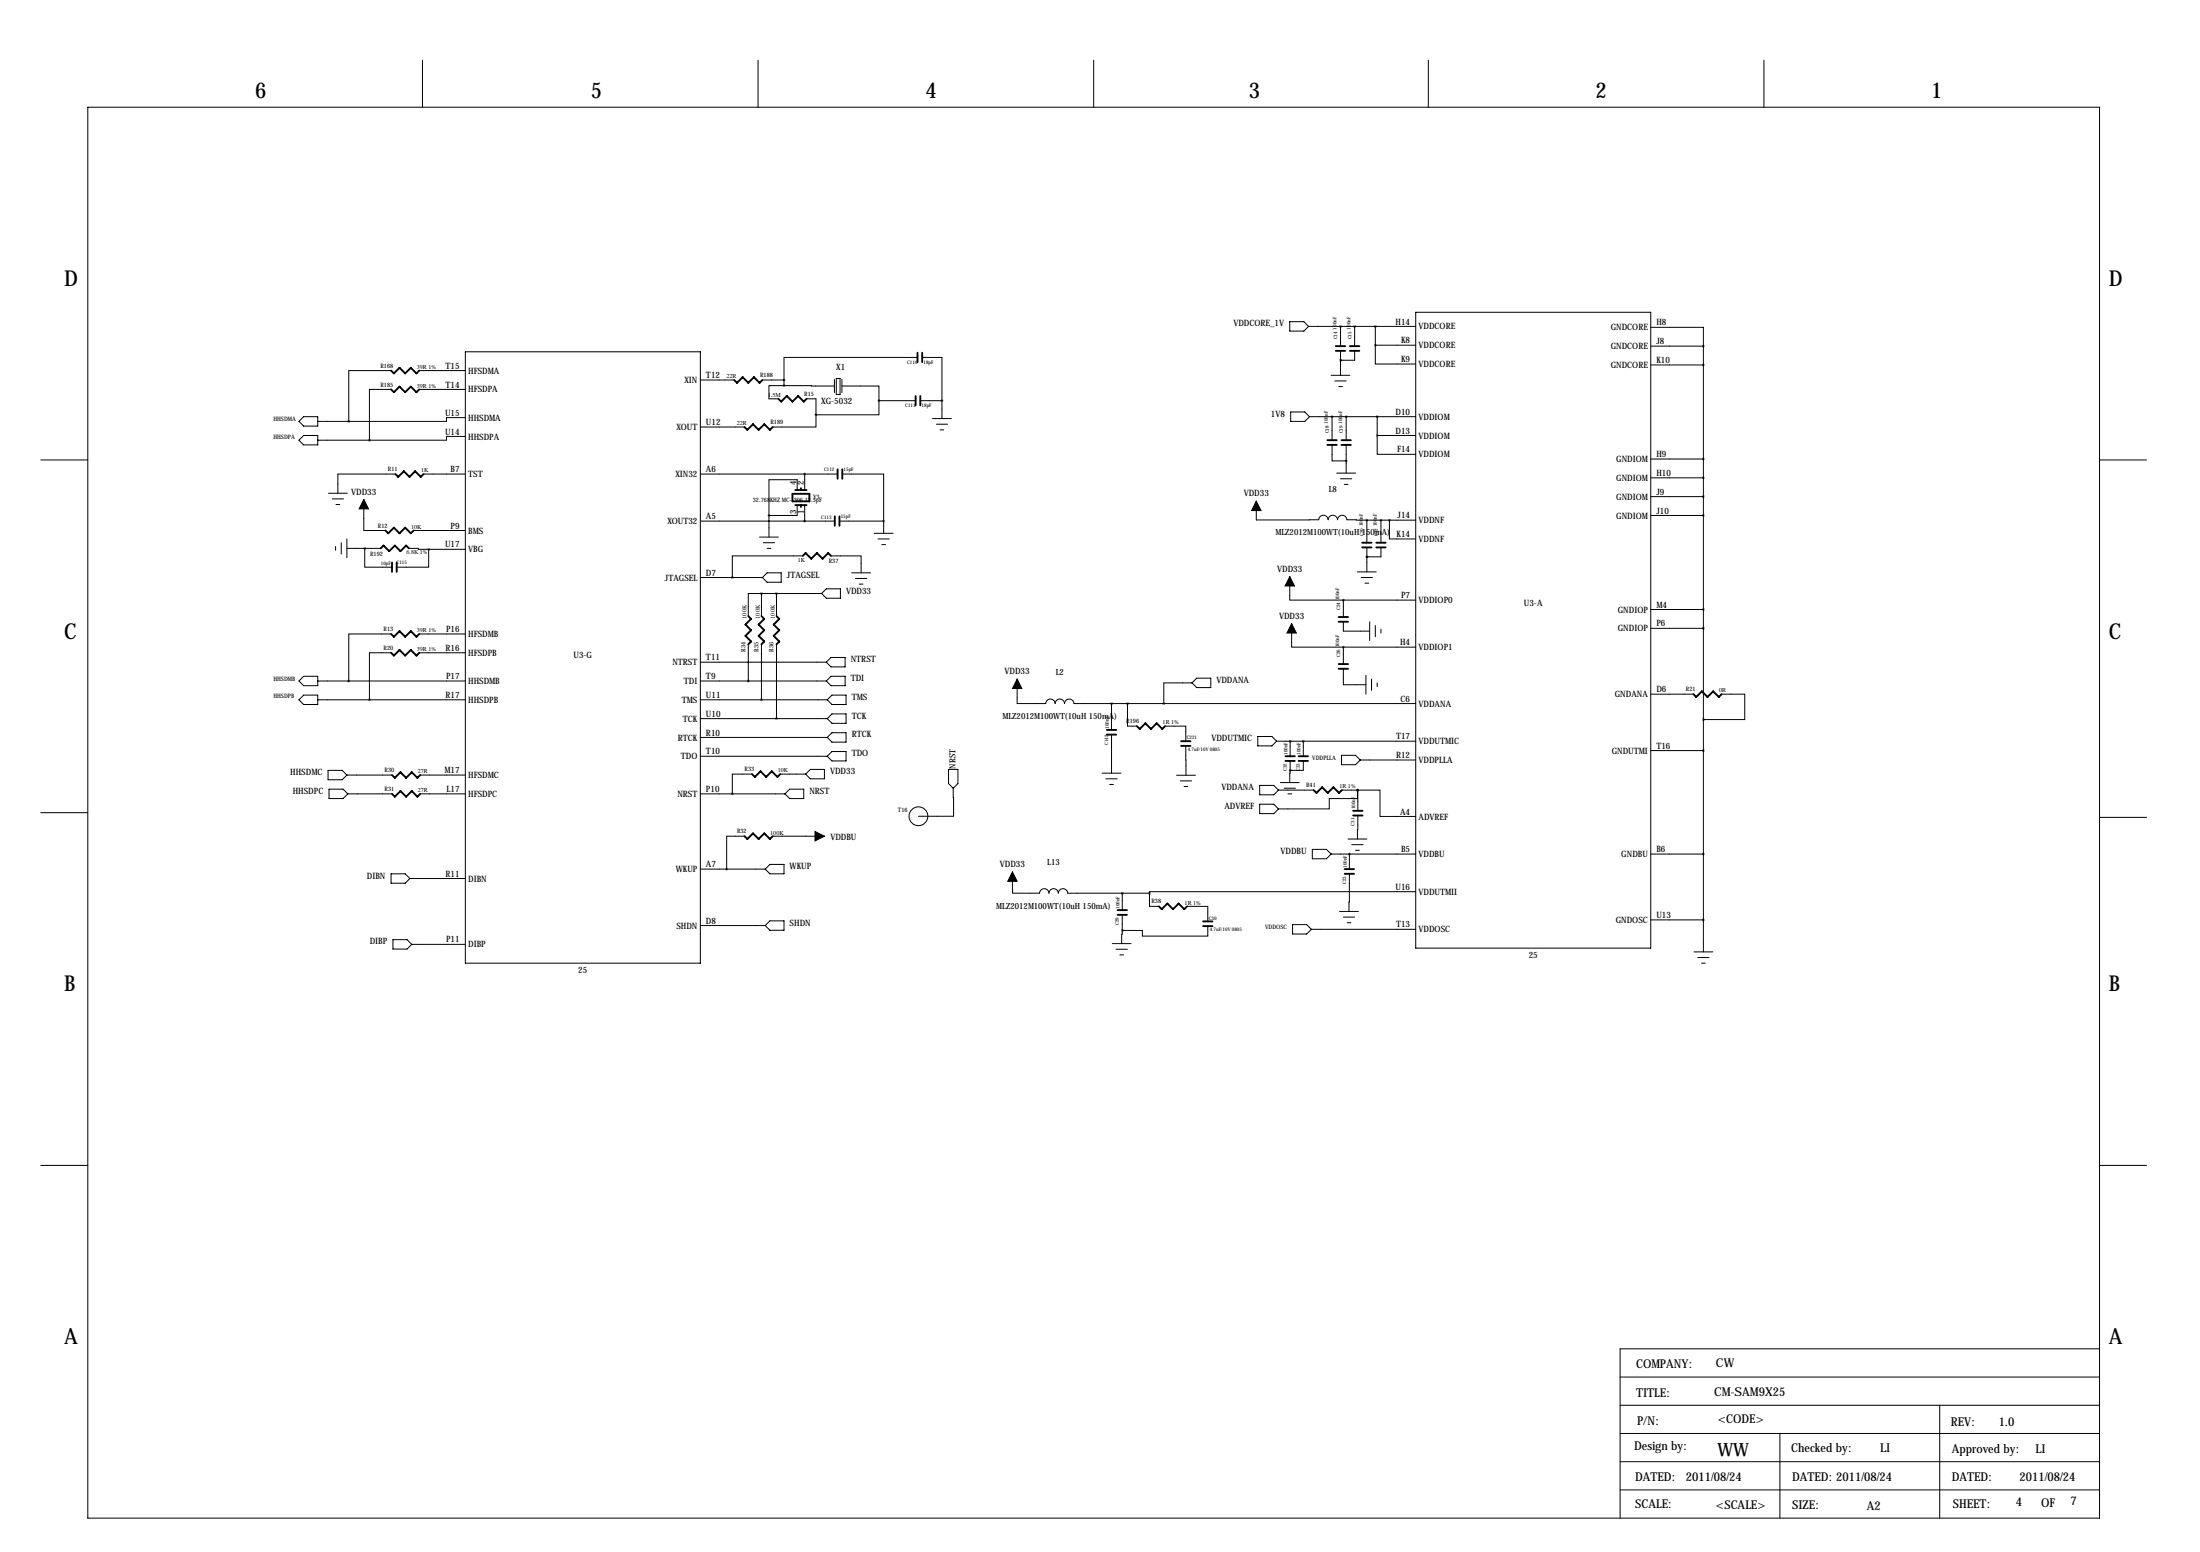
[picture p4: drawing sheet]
<svg xmlns="http://www.w3.org/2000/svg" width="594mm" height="419mm" viewBox="0 0 594 419" stroke-linecap="round" stroke-linejoin="round" font-family="sans-serif">
<g fill="none" stroke="#000" stroke-width=".27">
<path d="M114.1 16.3v12.7M204.8 16.3v12.7M295.5 16.3v12.7M385.9 16.3v12.7M476.6 16.3v12.7M23.7 29h543.6v381h-543.6zM125.7 95h63.5v165.1h-63.5zM247.9 96.5h-36.1v6.1M249.2 96.5h5.3v11.7M348.5 86.9h3.8l1.3 1.2-1.3 1.3h-3.8zM353.6 88.1h28.9M362.2 97.3h.1"/>
<path d="M362.2 88.1v5.4M362.2 94.7v6.6M366 88.1v5.4M366 94.7v2.6h-3.8M371.6 93.2v5.1h10.9M371.6 93.2h10.9M371.6 88.1v5.1M382.5 84.3h63.5v171.7h-63.5zM446 88.4h14.2v5.1M446 93.5h14.2M446 98.6h14.2M460.2 93.5v163.5"/>
<path d="M80.8 113.8l1.2-1.3h3.9v2.6h-3.9zM82 117.6h3.9v2.5h-3.9l-1.2-1.2zM85.9 113.8h8.3M85.9 118.9h13.9M105.7 100.1h-11.5v13.7M105.7 105.2h-5.9v13.7M113.3 100.1h12.4M113.3 105.2h12.4M125.7 112.8h-5.1v1h-26.4M125.7 117.9h-5.1v1h-20.8M189.2 102.6h9.2M189.2 115.3h12"/>
<path d="M206 102.6h5.8M211.8 104.1h-4v3.6h2.5M211.8 104.1l13.7 .1M211.8 102.6v1.5M217.9 107.7h2.6v4.3M220.5 112v3.3h-11.7M225.5 102.5v3.5M226 102.2h1v4.3h-1zM227.5 104.2h10v4M227.5 102.5v3.5M237.5 108.2v3.8h-17M237.5 108.2h9.9"/>
<path d="M248.7 108.2h5.8M252 113h5M253 114.6h3M254 116.1h1M254.5 108.2v4.8M348.7 111.3h3.9l1.2 1.2-1.2 1.3h-3.9zM353.8 112.5h28.7M359.7 101.3h5M359.9 112.5v6.4M360.7 102.9h3M361.7 104.4h1M363.7 112.5v6.4"/>
<path d="M372.1 117.6v5.1h10.4M372.1 117.6h10.4M372.1 112.5v5.1M11 124.2h12.7M88.7 133.2h5.1M89.8 134.7h3M90.8 136.2h1M98.3 134.9v8.4h5.8M106.8 128h-15.5v5.2M114.5 128h11.2M189.2 128h37.1M207.8 139.2v5.8"/>
<path d="M215.4 132.1v-2.6h-7.6v9.7M215.4 136.7v2.5h-7.6M217.4 128v4.1M217.4 136.7v4M227.6 128h11.2v12.7M339.4 135.3v5.1l16.9-.1a1.27 1.27 0 0 1 1.3-1.2 1.27 1.27 0 0 1 1.3 1.3 1.27 1.27 0 0 1 1.2-1.3 1.27 1.27 0 0 1 1.3 1.3 1.27 1.27 0 0 1 1.3-1.3 1.27 1.27 0 0 1 1.2 1.3l5.4 .1M359.9 120.1v4.4h3.8M361.2 127.8h5.1M362.2 129.3h3.1M363.2 130.8h1M363.7 120.1v7.7M446 124h14.2"/>
<path d="M446 129h14.2M446 134.1h14.2M446 139.2h14.2M567.3 124.2h12.7M90.7 147.6v1M92.2 146.6v3M93.7 148.1h9.2M93.7 145.5v5.1M98.6 148.1v5.1h7.3M110.5 148.1l5.3 .2M111.8 143.3h13.9M115.8 148.3v4.9h-8.6"/>
<path d="M115.8 148.3h9.9M189.2 140.7h36.4M189.2 156h16.8M205.2 145h5.1M206.2 146.6h3.1M207.3 148.1h1M207.3 154.7h3.8v2.5h-3.8l-1.3-1.2zM216.9 150.1h-19v5.9M223.3 159h3.8v2.5h-3.8l-1.3-1.2zM224.5 150.1h8.2v4.6M226.8 140.7h12M230.1 154.7h5.1"/>
<path d="M231.1 156.2h3.1M232.2 157.7h1M236.2 144h5.1M237.2 145.5h3.1M238.3 147.1h1M238.8 140.7v3.3M348.5 155.7v6.4h14.5M366.8 154.4h5.1M367.8 156h3M368.8 157.5h1M369.3 150.4h.1M369.3 140.5v6.1"/>
<path d="M369.3 140.5h13.2M369.3 147.8v6.6M373.1 140.5v6.1M373.1 147.8v2.6h-3.8M375.4 140.5v5h7.1M105.7 171.2h-11.5v12.7M105.7 176.3h-5.9v12.7M113.3 171.2h12.4M113.3 176.3h12.4M189.2 178.8h34.1M202.2 174v9.9M205.7 174v15"/>
<path d="M205.7 160.3h-3.5v6.1M205.7 160.3v6.1M205.7 160.3h16.3M209.8 174v20.1M209.8 160.3v6.1M223.3 178.8l1.2-1.3h3.8v2.6h-3.8zM349 168.4v6.4h14M363 162.1v4.5M363 162.1h19.5M363 174.8h19.5M363 167.9v2.5h7.1M363 174.8v4.5"/>
<path d="M370.1 167.9v5.1M371.6 168.9v3.1M373.1 169.9v1M446 164.6h14.2M446 169.7h14.2M80.8 189l1.2-1.3h3.9v2.5h-3.9zM82 182.6h3.9v2.6h-3.9l-1.2-1.3zM85.9 183.9h39.8M85.9 189h39.8M189.2 183.9h34.1M189.2 189h34.3M189.2 194.1h34.3"/>
<path d="M189.2 199.1h34.3M223.5 189l1.3-1.3h3.8v2.5h-3.8zM223.5 194.1l1.3-1.3h3.8v2.5h-3.8zM223.5 199.1l1.3-1.2h3.8v2.5h-3.8zM224.5 182.6h3.8v2.6h-3.8l-1.2-1.3zM274.8 183.4v6.6h7.7M282.6 190a1.27 1.27 0 0 1 1.2-1.2 1.27 1.27 0 0 1 1.3 1.2M285.1 190a1.27 1.27 0 0 1 1.3-1.2 1.27 1.27 0 0 1 1.2 1.2M287.6 190a1.27 1.27 0 0 1 1.3-1.2 1.27 1.27 0 0 1 1.3 1.2h92.3M300.3 190v7.1M300.3 198.4v10.4M304.6 190v6.1h2.6"/>
<path d="M314.8 196.1h5.6v4.1M322.1 184.4h-7.6v5.6M322.1 184.4l1.2-1.3h3.9v2.6h-3.9zM339.9 198.9h3.8l1.2 1.3-1.2 1.2h-3.8zM363 180.6v4.3h6.1M369.1 182.4v5.1M370.6 183.4v3M372.1 184.4v1M446 187.5h11.6M465.2 187.5h6.2v6.8h-11.2M11 219.5h12.7M88.6 208h3.9l1.2 1.3-1.2 1.3h-3.9z"/>
<path d="M88.9 213.1h3.8l1.3 1.3-1.3 1.2h-3.8zM93.7 209.3h12.2M94 214.4h11.9M113.5 209.3h12.2M113.5 214.4h12.2M189.2 214.4h22.9M189.2 204.2h34.3M203.2 209h-5.3v5.4M210.8 209h6.9M213.4 213.1h3.8v2.5h-3.8l-1.3-1.2zM217.7 209l1.2-1.2h3.9v2.5h-3.9zM223.5 204.2l1.3-1.3h3.8v2.6h-3.8z"/>
<path d="M256.3 207.8h2.5v3.8l-1.2 1.3-1.3-1.3zM257.6 212.9l.1 7.5h-9.5M297.8 208.8h5.1M298.8 210.3h3.1M299.8 211.8h1M317.9 209.3h5.1M318.9 210.9h3.1M319.9 212.4h1.1M320.4 201.4v7.9M340.4 212.1h3.8l1.2 1.3-1.2 1.2h-3.8zM340.4 217.2h3.8l1.2 1.2-1.2 1.3h-3.8zM344.9 200.2h37.6"/>
<path d="M345.4 213.4h9.5M345.9 211.3h5.1M347 212.9h3M348 214.4h1M348.6 200.2v4M348.6 208h.1M348.6 208l-.1 3.3M348.6 205.5v2.5M352.1 200.2v4M352.1 205.5v2.5h-3.5M362.5 204h3.8l1.2 1.2-1.2 1.3h-3.8zM362.6 213.4h4.3"/>
<path d="M366.8 213.4v2.2h-7.6v2.8h-13.8M366.9 213.4h6v7.1h9.6M366.9 213.4v5.5M367.5 205.2h15M446 202.7h14.2M105.7 236h3.8l1.2 1.2-1.2 1.3h-3.8zM110.7 237.2h15M189.2 234.7h17.6M201.2 225.8h-4.9v8.9M208 233.4h3.8v2.6h-3.8l-1.2-1.3zM208.8 225.8h14M273.6 235.5v5.7h7.3"/>
<path d="M354.6 229.4h3.8l1.3 1.2-1.3 1.3h-3.8zM359.7 230.6h22.8M364.2 226.6h5.1M364.6 236l-.1 10.1M364.6 230.6v4.1M365.3 228.1h3M366.3 229.6h1M366.9 220.2l-.1 6.4M446 230.6h14.2M567.3 220.7h12.7M106.2 253.7h3.8l1.3 1.3-1.3 1.3h-3.8zM111.3 255h14.4"/>
<path d="M189.2 249.9h17.6M208 248.7h3.8v2.5h-3.8l-1.2-1.3zM280.9 241.2a1.27 1.27 0 0 1 1.3-1.2 1.27 1.27 0 0 1 1.2 1.2M283.4 241.2a1.27 1.27 0 0 1 1.3-1.2 1.27 1.27 0 0 1 1.3 1.2M286 241.2a1.27 1.27 0 0 1 1.2-1.2 1.27 1.27 0 0 1 1.3 1.2h22.1M300.5 254.8h5.1M301.5 256.3h3.1M302.6 257.9h1M303.2 251.3l-.1 3.5M303.2 241.2v4.6M303.2 247v4.3M310.6 241.2v3.6h2.5"/>
<path d="M320.8 244.8h5.5v4M326.3 250.1v2.7h-17.6v-1.5h-5.5M349.2 249.7h3.9l1.2 1.3-1.2 1.2h-3.9zM354.3 251h28.2M361.9 246.1h5.1M363 247.6h3M364 249.2h1M382.5 240.8h-71.9v.4M446 248.4h14.2M457.7 257h5.1M458.7 258.6h3.1M459.7 260.1h1.1"/>
<path d="M11 314.7h12.7M567.3 314.7h12.7M437.7 371.9h129.6M437.7 379.5h129.6M524.1 379.5v30.5M567.3 364.2h-129.6v45.8M437.7 394.7h129.6M437.7 387.1h129.6M480.9 387.1v22.9M437.7 402.3h129.6"/>
<circle cx="248.2" cy="220.4" r="2.54"/>
</g>
<g fill="none" stroke="#000" stroke-width=".51">
<path d="M247.9 95.2v2.6M249.2 95.2v2.6M360.9 93.5h2.6M360.9 94.7h2.6M364.7 93.5h2.6M364.7 94.7h2.6M105.7 100.1l.7 .7 1.5-1.5 1.6 1.5 1.5-1.5 1.5 1.5 .8-.7M105.7 105.2l.7 .7 1.5-1.5 1.6 1.5 1.5-1.5 1.5 1.5 .8-.7M198.4 102.6l.7 .8 1.6-1.5 1.5 1.5 1.5-1.5 1.5 1.5 .8-.8M201.2 115.3l.7 .8 1.6-1.5 1.5 1.5 1.5-1.5 1.5 1.5 .8-.8M210.3 107.7l.8 .8 1.5-1.6 1.5 1.6 1.5-1.6 1.6 1.6 .7-.8M247.4 106.9v2.6"/>
<path d="M248.7 106.9v2.6M358.6 118.9h2.6M362.5 118.9h2.5M106.8 128l.8 .8 1.5-1.5 1.5 1.5 1.6-1.5 1.5 1.5 .8-.8M214.1 133.3h4.6v2.1h-4.6zM214.9 132.3h3M214.9 136.4h3M216.4 131.8v.5M216.4 136.4v.5M225.6 139.4v2.6M226.3 126.7v2.6M226.8 139.4v2.6"/>
<path d="M227.6 126.7v2.6M358.6 120.1h2.6M362.5 120.1h2.5M102.9 148.1l.7-.8 1.6 1.5 1.5-1.5 1.5 1.5 1.5-1.5 .8 .8M104.1 143.3l.8 .7 1.5-1.5 1.5 1.5 1.6-1.5 1.5 1.5 .8-.7M105.9 151.9v2.5M107.2 151.9v2.5M216.9 150.1l.8-.7 1.5 1.5 1.5-1.5 1.5 1.5 1.6-1.5 .7 .7M368 146.6h2.6M368 147.8h2.6M371.9 146.6h2.5M371.9 147.8h2.5"/>
<path d="M105.7 171.2l.7 .8 1.5-1.6 1.6 1.6 1.5-1.6 1.5 1.6 .8-.8M105.7 176.3l.7 .7 1.5-1.5 1.6 1.5 1.5-1.5 1.5 1.5 .8-.7M202.2 166.4l.7 .7-1.5 1.6 1.5 1.5-1.5 1.5 1.5 1.5-.7 .8M205.7 166.4l.8 .7-1.5 1.6 1.5 1.5-1.5 1.5 1.5 1.5-.8 .8M209.8 166.4l.8 .7-1.6 1.6 1.6 1.5-1.6 1.5 1.6 1.5-.8 .8M361.7 166.6h2.5M361.7 167.9h2.5M361.7 179.3h2.5M299.1 198.4h2.5M299.1 197.1h2.5M307.2 196.1l.7 .7 1.6-1.5 1.5 1.5 1.5-1.5 1.5 1.5 .8-.7M361.7 180.6h2.5"/>
<path d="M457.6 187.5l.7 .7 1.5-1.5 1.6 1.5 1.5-1.5 1.5 1.5 .8-.7M105.9 209.3l.8 .8 1.5-1.6 1.5 1.6 1.6-1.6 1.5 1.6 .7-.8M105.9 214.4l.8 .7 1.5-1.5 1.5 1.5 1.6-1.5 1.5 1.5 .7-.7M203.2 209l.8 .8 1.5-1.5 1.5 1.5 1.5-1.5 1.6 1.5 .7-.8M319.1 201.4h2.6M319.1 200.2h2.6M347.3 205.5h2.6M347.3 204.2h2.6M350.9 205.5h2.5M350.9 204.2h2.5M354.9 213.4l.8 .7 1.5-1.5 1.5 1.5 1.6-1.5 1.5 1.5 .8-.7M365.6 218.9h2.5"/>
<path d="M201.2 225.8l.7 .8 1.6-1.6 1.5 1.6 1.5-1.6 1.5 1.6 .8-.8M363.3 236h2.6M363.3 234.7h2.6M365.6 220.2h2.5M302 247h2.5M302 245.8h2.5M313.1 244.8l.8 .7 1.5-1.5 1.5 1.5 1.6-1.5 1.5 1.5 .8-.7M325.1 250.1h2.5M325.1 248.8h2.5"/>
</g>
<path d="M98.3 134.9l1.3 2.5h-2.6zM339.4 135.3l1.3 2.6h-2.5zM348.5 155.7l1.3 2.5h-2.6zM349 168.4l1.3 2.5h-2.6zM274.8 183.4l1.3 2.5h-2.5zM220.2 224.5l2.6 1.3-2.6 1.3zM273.6 235.5l1.2 2.5h-2.5z" fill="#000" stroke="#000" stroke-width=".27"/>
<path d="M94.2 113.8a.05 .05 0 0 0 .1 0 .05 .05 0 0 0-.1 0zM98.5 148.1a.05 .05 0 0 0 .1 0 .05 .05 0 0 0-.1 0zM211.8 102.6a.05 .05 0 0 0 .1 0 .05 .05 0 0 0-.1 0zM211.8 104.1a.05 .05 0 0 0 .1 0 .05 .05 0 0 0-.1 0zM220.4 112a.05 .05 0 0 0 .1 0 .05 .05 0 0 0-.1 0zM94.2 183.9a.05 .05 0 0 0 .1 0 .05 .05 0 0 0-.1 0zM196.3 234.7a.05 .05 0 0 0 .1 0 .05 .05 0 0 0-.1 0zM197.8 214.4a.05 .05 0 0 0 .1 0 .05 .05 0 0 0-.1 0zM205.7 189a.05 .05 0 0 0 .1 0 .05 .05 0 0 0-.1 0zM205.7 160.3a.05 .05 0 0 0 .1 0 .05 .05 0 0 0-.1 0zM363.7 112.5a.05 .05 0 0 0 .1 0 .05 .05 0 0 0-.1 0zM363.7 124.5a.05 .05 0 0 0 .1 0 .05 .05 0 0 0-.1 0zM362.9 162.1a.05 .05 0 0 0 .1 0 .05 .05 0 0 0-.1 0zM362.9 174.8a.05 .05 0 0 0 .1 0 .05 .05 0 0 0-.1 0zM300.3 190a.05 .05 0 0 0 .1 0 .05 .05 0 0 0-.1 0zM304.6 190a.05 .05 0 0 0 .1 0 .05 .05 0 0 0-.1 0zM460.2 248.4a.05 .05 0 0 0 .1 0 .05 .05 0 0 0-.1 0zM460.2 230.6a.05 .05 0 0 0 .1 0 .05 .05 0 0 0-.1 0zM460.2 202.7a.05 .05 0 0 0 .1 0 .05 .05 0 0 0-.1 0zM460.2 169.7a.05 .05 0 0 0 .1 0 .05 .05 0 0 0-.1 0zM460.2 164.6a.05 .05 0 0 0 .1 0 .05 .05 0 0 0-.1 0zM460.2 124a.05 .05 0 0 0 .1 0 .05 .05 0 0 0-.1 0zM460.2 129a.05 .05 0 0 0 .1 0 .05 .05 0 0 0-.1 0zM460.2 134.1a.05 .05 0 0 0 .1 0 .05 .05 0 0 0-.1 0zM460.2 139.2a.05 .05 0 0 0 .1 0 .05 .05 0 0 0-.1 0zM460.2 93.5a.05 .05 0 0 0 .1 0 .05 .05 0 0 0-.1 0zM460.2 98.6a.05 .05 0 0 0 .1 0 .05 .05 0 0 0-.1 0zM314.4 190a.05 .05 0 0 0 .1 0 .05 .05 0 0 0-.1 0zM352.1 200.2a.05 .05 0 0 0 .1 0 .05 .05 0 0 0-.1 0zM197.8 156a.05 .05 0 0 0 .1 0 .05 .05 0 0 0-.1 0zM460.2 194.3a.05 .05 0 0 0 .1 0 .05 .05 0 0 0-.1 0zM238.7 140.7a.05 .05 0 0 0 .1 0 .05 .05 0 0 0-.1 0zM207.7 139.2a.05 .05 0 0 0 .1 0 .05 .05 0 0 0-.1 0z" fill="#000" stroke="#000" stroke-width=".63"/>
<g font-size="5.9">
<text x="68.9" y="26.4">6</text>
<text x="159.6" y="26.4">5</text>
<text x="250" y="26.4">4</text>
<text x="337.4" y="26.4">3</text>
<text x="431.1" y="26.4">2</text>
<text x="521.8" y="26.4">1</text>
<text x="17.4" y="77.2">D</text>
<text x="569.8" y="77.2">D</text>
<text x="17.4" y="172.5">C</text>
<text x="569.8" y="172.5">C</text>
<text x="17.4" y="267.7">B</text>
<text x="569.8" y="267.7">B</text>
<text x="17.4" y="363">A</text>
<text x="569.8" y="363">A</text>
</g>
<text font-size="4.9" x="464.1" y="393.1">WW</text>
<g font-size="3.3">
<text x="442.1" y="369.3">COMPANY:</text>
<text x="463.7" y="369.1">CW</text>
<text x="442.1" y="377.2">TITLE:</text>
<text x="463.1" y="376.9">CM-SAM9X25</text>
<text x="442.3" y="384.8">P/N:</text>
<text x="464.2" y="384.3">&lt;CODE&gt;</text>
<text x="527.2" y="385.1">REV:</text>
<text x="540.1" y="385.1">1.0</text>
<text x="441.6" y="391.7">Design by:</text>
<text x="484" y="392.2">Checked by:</text>
<text x="508" y="392.2">LI</text>
<text x="527.4" y="392.4">Approved by:</text>
<text x="550" y="392.5">LI</text>
<text x="441.8" y="399.8">DATED:</text>
<text x="455.5" y="399.8">2011/08/24</text>
<text x="484.2" y="400">DATED: 2011/08/24</text>
<text x="527.4" y="399.8">DATED:</text>
<text x="545.7" y="399.9">2011/08/24</text>
<text x="441.8" y="407.2">SCALE:</text>
<text x="463.7" y="407.6">&lt;SCALE&gt;</text>
<text x="484.2" y="407.4">SIZE:</text>
<text x="504.4" y="407.8">A2</text>
<text x="527.7" y="407.2">SHEET:</text>
<text x="544.7" y="406.8">4</text>
<text x="551.5" y="406.9">OF</text>
<text x="559.4" y="406.5">7</text>
</g>
<g font-size="2.4">
<text x="333.2" y="88.1">VDDCORE_1V</text>
<text x="377.1" y="87.6">H14</text>
<text x="383.3" y="89">VDDCORE</text>
<text x="435.2" y="89.2">GNDCORE</text>
<text x="447.5" y="87.9">H8</text>
<text x="378.6" y="92.7">K8</text>
<text x="383.3" y="94">VDDCORE</text>
<text x="435.2" y="94.3">GNDCORE</text>
<text x="447.5" y="93">J8</text>
<text x="120.4" y="99.6">T15</text>
<text x="126.5" y="100.9">HFSDMA</text>
<text x="226" y="99.9">X1</text>
<text x="378.6" y="97.8">K9</text>
<text x="383.3" y="99.1">VDDCORE</text>
<text x="435.2" y="99.4">GNDCORE</text>
<text x="447.5" y="98">K10</text>
<text x="120.4" y="104.6">T14</text>
<text x="126.5" y="106">HFSDPA</text>
<text x="184.9" y="103.4">XIN</text>
<text x="190.8" y="102.1">T12</text>
<text x="120.3" y="112.3">U15</text>
<text x="126.5" y="113.6">HHSDMA</text>
<text x="221.9" y="109.2">XG-5032</text>
<text x="343.4" y="112.5">1V8</text>
<text x="377.1" y="112">D10</text>
<text x="383.3" y="113.4">VDDIOM</text>
<text x="120.3" y="117.3">U14</text>
<text x="126.5" y="118.7">HHSDPA</text>
<text x="182.8" y="116.1">XOUT</text>
<text x="190.8" y="114.8">U12</text>
<text x="377.1" y="117.1">D13</text>
<text x="383.3" y="118.4">VDDIOM</text>
<text x="377.5" y="122.2">F14</text>
<text x="383.3" y="123.5">VDDIOM</text>
<text x="436.7" y="124.8">GNDIOM</text>
<text x="447.5" y="123.4">H9</text>
<text x="121.8" y="127.5">B7</text>
<text x="126.5" y="128.8">TST</text>
<text x="182.5" y="128.8">XIN32</text>
<text x="190.8" y="127.5">A6</text>
<text x="436.7" y="129.9">GNDIOM</text>
<text x="447.5" y="128.5">H10</text>
<text x="94.9" y="133.6">VDD33</text>
<text x="336" y="134.1">VDD33</text>
<text x="436.7" y="134.9">GNDIOM</text>
<text x="447.5" y="133.6">J9</text>
<text x="121.8" y="142.7">P9</text>
<text x="180.3" y="141.5">XOUT32</text>
<text x="190.8" y="140.2">A5</text>
<text x="377.6" y="140">J14</text>
<text x="383.3" y="141.3">VDDNF</text>
<text x="436.7" y="140">GNDIOM</text>
<text x="447.5" y="138.7">J10</text>
<text x="120.3" y="147.8">U17</text>
<text x="126.5" y="144.1">BMS</text>
<text x="126.5" y="149.2">VBG</text>
<text x="377.3" y="145">K14</text>
<text x="383.3" y="146.4">VDDNF</text>
<text x="190.8" y="155.4">D7</text>
<text x="212.6" y="156">JTAGSEL</text>
<text x="345.1" y="154.4">VDD33</text>
<text x="179.6" y="156.8">JTAGSEL</text>
<text x="228.6" y="160.3">VDD33</text>
<text x="378.6" y="161.5">P7</text>
<text x="345.6" y="167.1">VDD33</text>
<text x="383.3" y="162.9">VDDIOP0</text>
<text x="411.8" y="163.6">U3-A</text>
<text x="437.1" y="165.4">GNDIOP</text>
<text x="447.5" y="164.1">M4</text>
<text x="120.5" y="170.7">P16</text>
<text x="126.5" y="172">HFSDMB</text>
<text x="437.1" y="170.5">GNDIOP</text>
<text x="447.5" y="169.2">P6</text>
<text x="120.4" y="175.8">R16</text>
<text x="126.5" y="177.1">HFSDPB</text>
<text x="155" y="177.8">U3-G</text>
<text x="181.7" y="179.6">NTRST</text>
<text x="190.8" y="178.3">T11</text>
<text x="229.9" y="178.8">NTRST</text>
<text x="378.3" y="174.2">H4</text>
<text x="383.3" y="175.6">VDDIOP1</text>
<text x="120.5" y="183.4">P17</text>
<text x="126.5" y="184.7">HHSDMB</text>
<text x="184.8" y="184.7">TDI</text>
<text x="190.8" y="183.4">T9</text>
<text x="229.9" y="183.9">TDI</text>
<text x="271.4" y="182.1">VDD33</text>
<text x="328.7" y="184.4">VDDANA</text>
<text x="120.4" y="188.5">R17</text>
<text x="126.5" y="189.8">HHSDPB</text>
<text x="184.3" y="189.8">TMS</text>
<text x="190.8" y="188.5">U11</text>
<text x="230.1" y="189">TMS</text>
<text x="378.4" y="189.5">C6</text>
<text x="383.3" y="190.8">VDDANA</text>
<text x="436.3" y="188.3">GNDANA</text>
<text x="447.5" y="186.9">D6</text>
<text x="184.5" y="194.9">TCK</text>
<text x="190.8" y="193.5">U10</text>
<text x="230.1" y="194.1">TCK</text>
<text x="183.2" y="200">RTCK</text>
<text x="190.8" y="198.6">R10</text>
<text x="190.8" y="203.7">T10</text>
<text x="230.1" y="199.1">RTCK</text>
<text x="327.3" y="200.2">VDDUTMIC</text>
<text x="377.2" y="199.6">T17</text>
<text x="383.3" y="201">VDDUTMIC</text>
<text x="435.5" y="203.5">GNDUTMI</text>
<text x="447.5" y="202.2">T16</text>
<text x="78.4" y="209.3">HHSDMC</text>
<text x="120.1" y="208.8">M17</text>
<text x="184" y="205">TDO</text>
<text x="224.3" y="209">VDD33</text>
<text x="230.1" y="204.2">TDO</text>
<text x="377.2" y="204.7">R12</text>
<text x="383.3" y="206.1">VDDPLLA</text>
<text x="79.1" y="214.4">HHSDPC</text>
<text x="120.7" y="213.9">L17</text>
<text x="126.5" y="210.1">HFSDMC</text>
<text x="126.5" y="215.2">HFSDPC</text>
<text x="183" y="215.2">NRST</text>
<text x="190.8" y="213.9">P10</text>
<text x="218.7" y="214.4">NRST</text>
<text x="330" y="213.4">VDDANA</text>
<text x="330.8" y="218.4">ADVREF</text>
<text x="378.3" y="220">A4</text>
<text x="383.3" y="221.3">ADVREF</text>
<text x="224.4" y="226.8">VDDBU</text>
<text x="346" y="230.6">VDDBU</text>
<text x="378.6" y="230.1">B5</text>
<text x="383.3" y="231.5">VDDBU</text>
<text x="438.1" y="231.5">GNDBU</text>
<text x="447.5" y="230.1">B6</text>
<text x="99.1" y="237.2">DIBN</text>
<text x="120.4" y="236.7">R11</text>
<text x="126.5" y="238.1">DIBN</text>
<text x="182.6" y="235.5">WKUP</text>
<text x="190.8" y="234.2">A7</text>
<text x="213.4" y="234.7">WKUP</text>
<text x="270.2" y="234.2">VDD33</text>
<text x="377.1" y="240.3">U16</text>
<text x="383.3" y="241.6">VDDUTMII</text>
<text x="182.8" y="250.8">SHDN</text>
<text x="190.8" y="249.4">D8</text>
<text x="213.4" y="249.9">SHDN</text>
<text x="377.2" y="250.4">T13</text>
<text x="383.3" y="251.8">VDDOSC</text>
<text x="436.6" y="249.2">GNDOSC</text>
<text x="447.5" y="247.9">U13</text>
<text x="99.9" y="255">DIBP</text>
<text x="120.5" y="254.5">P11</text>
<text x="126.5" y="255.8">DIBP</text>
<text x="156.3" y="262.8">25</text>
<text x="413.1" y="258.7">25</text>
</g>
<g font-size="2.3">
<text x="215.1" y="131.1" transform="rotate(-90 215.1 131.1)">4</text>
<text x="217.2" y="131.1" transform="rotate(-90 217.2 131.1)">2</text>
<text x="359" y="132.7">L8</text>
<text x="215.1" y="138.9" transform="rotate(-90 215.1 138.9)">3</text>
<text x="217.2" y="138.9" transform="rotate(-90 217.2 138.9)">1</text>
<text x="344.6" y="144.5">MLZ2012M100WT(10uH 150mA)</text>
<text x="285.2" y="182.4">L2</text>
<text x="270.9" y="194.1">MLZ2012M100WT(10uH 150mA)</text>
<text x="258.2" y="207.6" transform="rotate(-90 258.2 207.6)">NRST</text>
<text x="283" y="233.6">L13</text>
<text x="269.2" y="245.4">MLZ2012M100WT(10uH 150mA)</text>
</g>
<g font-size="1.6">
<text x="102.8" y="99.3">R168</text>
<text x="112.6" y="99.6">39R 1%</text>
<text x="205.4" y="101.8">R188</text>
<text x="102.8" y="104.4">R185</text>
<text x="112.6" y="104.7">39R 1%</text>
<text x="196.3" y="102.2">22R</text>
<text x="207.5" y="107.2">1.5M</text>
<text x="217.3" y="106.9">R15</text>
<text x="73.9" y="113.7">HHSDMA</text>
<text x="73.9" y="118.5">HHSDPA</text>
<text x="199.1" y="114.9">22R</text>
<text x="208.2" y="114.5">R189</text>
<text x="104.8" y="127.2">R11</text>
<text x="113.8" y="127.6">1K</text>
<text x="203.4" y="135.4">32.768KHZ MC--306 12.5pF</text>
<text x="219.7" y="134.8">Y3</text>
<text x="102.1" y="142.5">R12</text>
<text x="111.1" y="142.8">10K</text>
<text x="109.8" y="149.7">6.8K 1%</text>
<text x="100" y="150">R192</text>
<text x="215.6" y="151.7">1K</text>
<text x="223.9" y="152">R37</text>
<text x="201.7" y="167" transform="rotate(-90 201.7 167)">100K</text>
<text x="205.3" y="167" transform="rotate(-90 205.3 167)">100K</text>
<text x="209.3" y="167" transform="rotate(-90 209.3 167)">100K</text>
<text x="103.6" y="170.4">R13</text>
<text x="112.6" y="170.7">39R 1%</text>
<text x="103.6" y="175.5">R20</text>
<text x="112.6" y="175.8">39R 1%</text>
<text x="201.4" y="176" transform="rotate(-90 201.4 176)">R34</text>
<text x="205" y="176" transform="rotate(-90 205 176)">R35</text>
<text x="209" y="176" transform="rotate(-90 209 176)">R36</text>
<text x="73.9" y="183.8">HHSDMB</text>
<text x="73.9" y="188.6">HHSDPB</text>
<text x="455.5" y="186.7">R21</text>
<text x="464.5" y="187">0R</text>
<text x="304.3" y="195.3">R196</text>
<text x="314.1" y="195.6">1R 1%</text>
<text x="103.9" y="208.5">R30</text>
<text x="112.9" y="208.8">27R</text>
<text x="201.2" y="208.3">R33</text>
<text x="210.2" y="208.6">10K</text>
<text x="354.6" y="205.2">VDDPLLA</text>
<text x="103.9" y="213.6">R31</text>
<text x="112.9" y="213.9">27R</text>
<text x="352.9" y="212.6">R41</text>
<text x="361.9" y="212.9">1R 1%</text>
<text x="242.6" y="219.2">T16</text>
<text x="199.2" y="225">R32</text>
<text x="208.1" y="225.3">100K</text>
<text x="311.1" y="244">R38</text>
<text x="320.1" y="244.3">1R 1%</text>
<text x="341.8" y="251">VDDOSC</text>
</g>
<g font-size="1.3">
<text x="361.1" y="89" transform="rotate(-90 361.1 89)">100nF</text>
<text x="364.9" y="89" transform="rotate(-90 364.9 89)">100nF</text>
<text x="361.3" y="91.6" transform="rotate(-90 361.3 91.6)">C14</text>
<text x="365.2" y="91.6" transform="rotate(-90 365.2 91.6)">C15</text>
<text x="245.1" y="98.3">C110</text>
<text x="249.5" y="98.2">18pF</text>
<text x="244.6" y="110">C111</text>
<text x="249" y="109.8">18pF</text>
<text x="358.8" y="114.4" transform="rotate(-90 358.8 114.4)">100nF</text>
<text x="359.1" y="117" transform="rotate(-90 359.1 117)">C18</text>
<text x="362.6" y="114.4" transform="rotate(-90 362.6 114.4)">100nF</text>
<text x="362.9" y="117" transform="rotate(-90 362.9 117)">C19</text>
<text x="222.7" y="127.3">C112</text>
<text x="227.9" y="127.3">15pF</text>
<text x="221.9" y="140">C113</text>
<text x="227.2" y="140">15pF</text>
<text x="368.2" y="142.1" transform="rotate(-90 368.2 142.1)">100nF</text>
<text x="372" y="142.1" transform="rotate(-90 372 142.1)">100nF</text>
<text x="368.5" y="144.7" transform="rotate(-90 368.5 144.7)">C20</text>
<text x="372.3" y="144.7" transform="rotate(-90 372.3 144.7)">C22</text>
<text x="102.9" y="152.5">10pF</text>
<text x="107.2" y="152.3">C115</text>
<text x="361.9" y="162.1" transform="rotate(-90 361.9 162.1)">100nF</text>
<text x="362.1" y="164.8" transform="rotate(-90 362.1 164.8)">C24</text>
<text x="361.9" y="174.8" transform="rotate(-90 361.9 174.8)">100nF</text>
<text x="362.1" y="177.5" transform="rotate(-90 362.1 177.5)">C26</text>
<text x="299.6" y="196.7" transform="rotate(-90 299.6 196.7)">100nF</text>
<text x="299.4" y="201.2" transform="rotate(-90 299.4 201.2)">C142</text>
<text x="320.6" y="199.6">C221</text>
<text x="320.9" y="202.9">4.7uF/10V 0805</text>
<text x="347.9" y="203.9" transform="rotate(-90 347.9 203.9)">100nF</text>
<text x="351.4" y="203.9" transform="rotate(-90 351.4 203.9)">100nF</text>
<text x="347.7" y="208.3" transform="rotate(-90 347.7 208.3)">C32</text>
<text x="351.2" y="208.3" transform="rotate(-90 351.2 208.3)">C33</text>
<text x="366.2" y="218.6" transform="rotate(-90 366.2 218.6)">100nF</text>
<text x="366" y="223" transform="rotate(-90 366 223)">C31</text>
<text x="363.7" y="238.8" transform="rotate(-90 363.7 238.8)">C23</text>
<text x="363.9" y="234.3" transform="rotate(-90 363.9 234.3)">100nF</text>
<text x="302.5" y="245.4" transform="rotate(-90 302.5 245.4)">100nF</text>
<text x="302.3" y="249.8" transform="rotate(-90 302.3 249.8)">C29</text>
<text x="326.6" y="248.3">C30</text>
<text x="326.8" y="251.5">4.7uF/10V 0805</text>
</g>
</svg>
